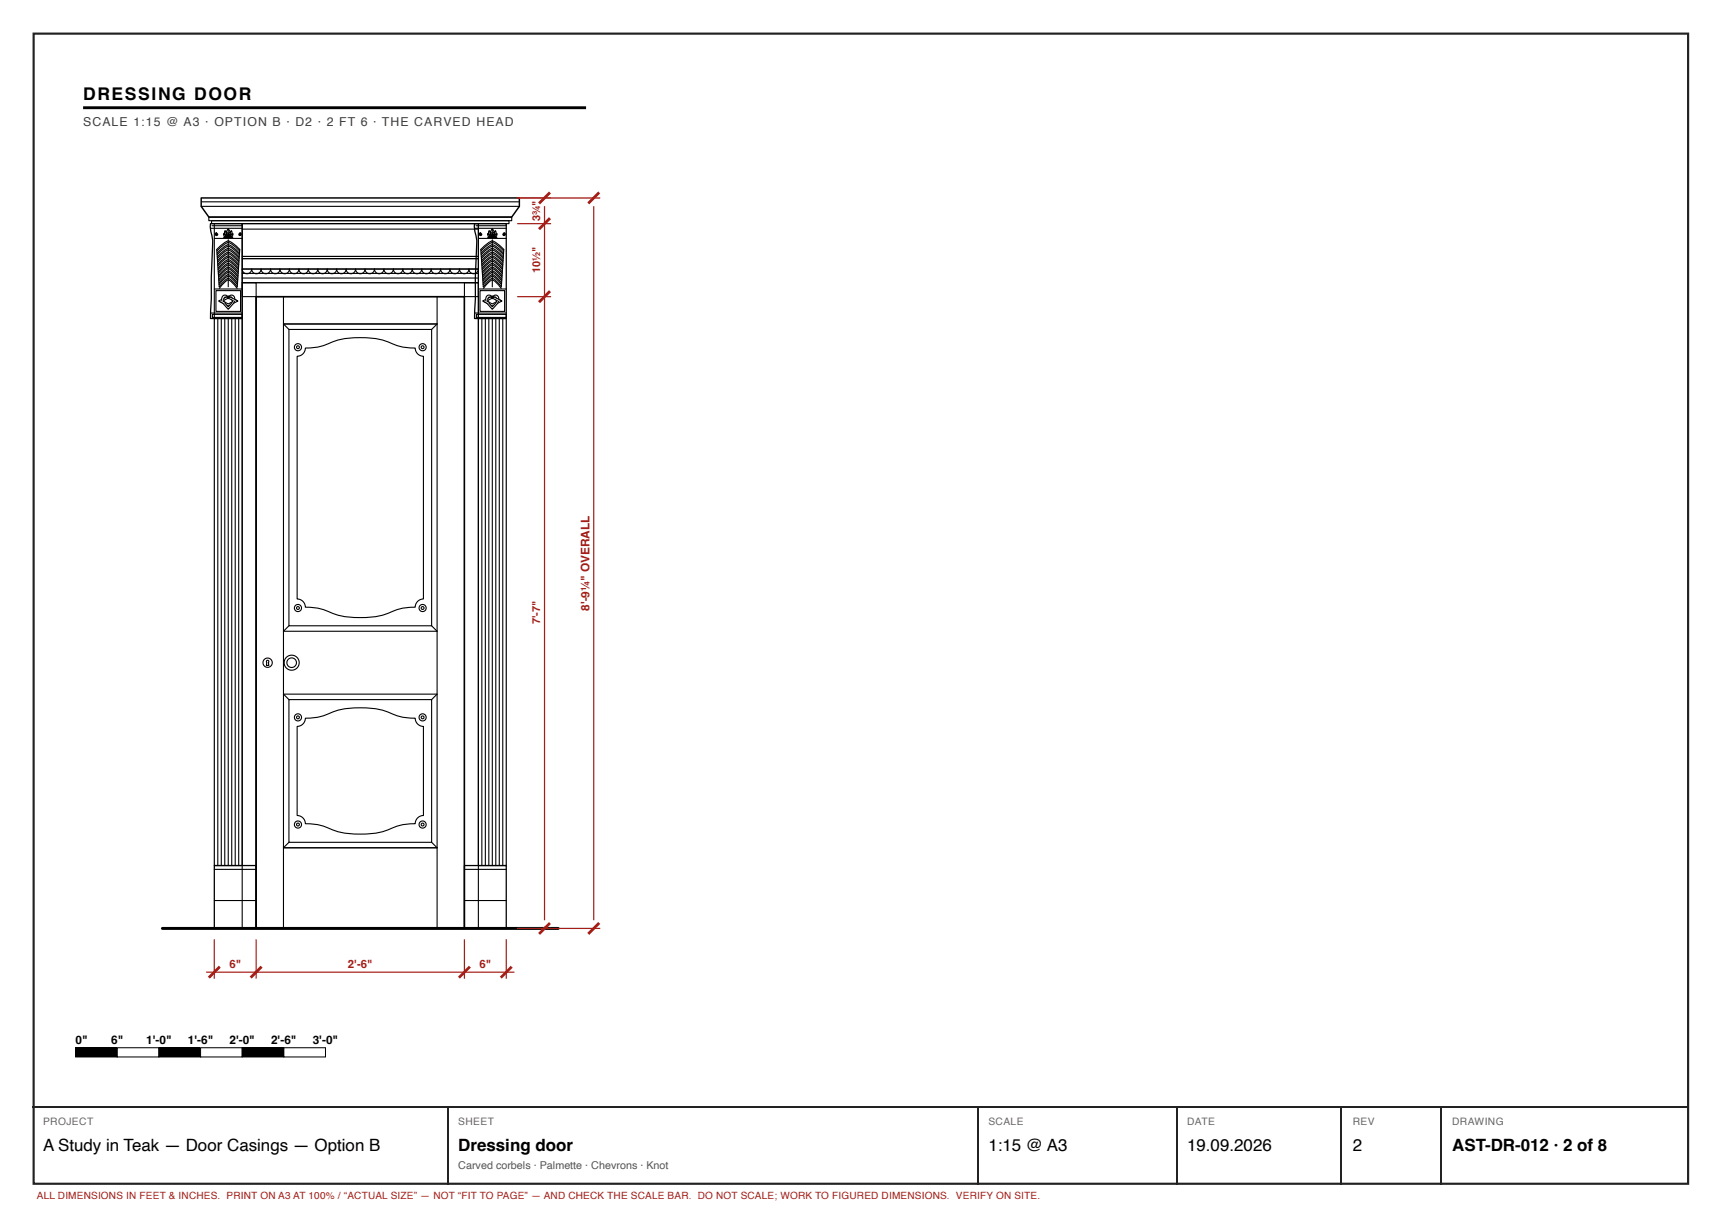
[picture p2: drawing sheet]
<svg xmlns="http://www.w3.org/2000/svg" width="420mm" height="297mm" viewBox="0 0 420 297" stroke-linecap="round" stroke-linejoin="round" font-family="sans-serif">
<path d="M8.2 8.2h403.5v280.5h-403.5z" fill="none" stroke="#222" stroke-width=".53"/>
<path d="M20.3 26.3h122.6" fill="none" stroke="#000" stroke-width=".7" stroke-linecap="butt"/>
<g fill="none" stroke="#000" stroke-width=".27">
<path d="M49.1 50.3h77.6M49.3 49.2h77.2M50.9 52.9h73.9v.9h-73.9zM51.3 55.7h7.8M51.6 53.8h72.5v.7h-72.5zM51.7 55h7.4M52.3 54.5v23.2M52.3 58.1h6.8M52.8 56.7a.35 .35 0 0 0-.4 .3 .35 .35 0 0 0 .3 .4 .35 .35 0 0 0 .4-.3 .19 .19 0 0 0-.3-.2 .19 .19 0 0 0 0 .3h.1M54.5 57.8l.9-.1 1.4 .1zM54.5 57l.2 .1a.85 .85 0 0 1 1 .7 .93 .93 0 0 1-1.2-.6zM54.5 57l1.2 .8"/>
<path d="M54.9 56.3l.2 .2a1.02 1.02 0 0 1 .6 1.3 1.05 1.05 0 0 1-.8-1.5zM54.9 56.3l.8 1.5M55.7 55.8a1.4 1.4 0 0 1 0 2 1.36 1.36 0 0 1 0-2zM55.7 55.8v2M55.7 58.5v11.4M55.8 57.4l1-.4a.7 .7 0 0 1-.6 .8h-.5zM55.9 56.7l.5-.4a1.01 1.01 0 0 1-.7 1.5l-.1-.5zM56.4 56.3l-.7 1.5M56.8 57l-1.1 .8M58.5 56.7a.35 .35 0 0 1 .4 .3 .35 .35 0 0 1-.2 .4 .35 .35 0 0 1-.5-.3 .19 .19 0 0 1 .3-.2 .19 .19 0 0 1 .1 .3h-.2M59.1 54.5h57.6v8h-57.6zM59.1 55.9h57.6"/>
<path d="M51.3 76.3h7.8M51.8 76.7h7.3v.7h-7.3zM52.3 70.5h6.8M52.7 70.9h6v5h-6zM52.9 60.8l1.6-1.4a1.42 1.42 0 0 1 2.3 0l1.7 1.4-.6 9.1-1.3-1.4a1 1 0 0 0-.9-.6 1 1 0 0 0-1 .6l-1.2 1.4zM52.9 61.2l1.6-1.5a1.4 1.4 0 0 1 2.3 0l1.6 1.5M52.9 61.7l1.6-1.4a1.37 1.37 0 0 1 2.3 0l1.6 1.4M53 62.1l1.5-1.4a1.35 1.35 0 0 1 2.3 0l1.6 1.4M53 62.6l1.5-1.4a1.33 1.33 0 0 1 2.3 0l1.5 1.4M53 63l1.6-1.4a1.31 1.31 0 0 1 2.2 0l1.5 1.4M53 63.6l1.6-1.5a1.28 1.28 0 0 1 2.2 0l1.5 1.5M53.1 63.9l1.5-1.4a1.26 1.26 0 0 1 2.2 0l1.5 1.4"/>
<path d="M53.1 64.5l1.5-1.5a1.24 1.24 0 0 1 2.1 0l1.5 1.5M53.1 77.7v133.4M53.1 64.9l1.5-1.5a1.22 1.22 0 0 1 2.1 0l1.5 1.5M53.2 65.4l1.4-1.5a1.19 1.19 0 0 1 2.1 0l1.5 1.5M53.2 65.8l1.4-1.5a1.18 1.18 0 0 1 2.1 0l1.4 1.5M53.2 66.3l1.4-1.5a1.15 1.15 0 0 1 2.1 0l1.4 1.5M53.3 66.7l1.4-1.5a1.14 1.14 0 0 1 1-.6 1.14 1.14 0 0 1 1 .6l1.4 1.5M53.3 67.2l1.4-1.5a1.11 1.11 0 0 1 1-.6 1.11 1.11 0 0 1 1 .6l1.3 1.5M53.3 67.6l1.4-1.5a1.09 1.09 0 0 1 1-.6 1.09 1.09 0 0 1 1 .6l1.3 1.5M53.3 68.1l1.4-1.4a1.07 1.07 0 0 1 1-.7 1.07 1.07 0 0 1 .9 .7l1.4 1.4M53.4 68.5l1.3-1.5a1.05 1.05 0 0 1 1-.6 1.05 1.05 0 0 1 .9 .6l1.4 1.5M53.4 69l1.3-1.4a1.03 1.03 0 0 1 1-.7 1.03 1.03 0 0 1 .9 .7l1.3 1.4"/>
<path d="M53.4 69.4l1.3-1.5a1.02 1.02 0 0 1 1-.6 1.02 1.02 0 0 1 .9 .6l1.3 1.5M53.5 70.3l1.3-1.4a.98 .98 0 0 1 .9-.7 .98 .98 0 0 1 .9 .7l1.2 1.4M54 77.7v133.4M54.8 77.7v133.4M55.7 77.7v133.4M56.5 77.7v133.4M57.4 77.7v133.4M58.2 77.7v133.4M59.1 68.9h3.4v157.5h-3.4zM59.1 68.9h57.6v3.4h-57.6zM59.1 65.6h57.6v3.3h-57.6zM59.1 63.1h57.6v2.5h-57.6z"/>
<path d="M59.1 62.5h57.6v.6h-57.6zM59.1 65.6a1.15 1.15 0 0 0 1.1 1.2 1.15 1.15 0 0 0 1.2-1.2 1.15 1.15 0 0 0 1.1 1.2 1.15 1.15 0 0 0 1.2-1.2 1.15 1.15 0 0 0 1.1 1.2 1.15 1.15 0 0 0 1.2-1.2 1.15 1.15 0 0 0 1.1 1.2 1.15 1.15 0 0 0 1.2-1.2 1.15 1.15 0 0 0 1.1 1.2 1.15 1.15 0 0 0 1.2-1.2 1.15 1.15 0 0 0 1.1 1.2 1.15 1.15 0 0 0 1.2-1.2 1.15 1.15 0 0 0 1.1 1.2 1.15 1.15 0 0 0 1.2-1.2 1.15 1.15 0 0 0 1.1 1.2 1.15 1.15 0 0 0 1.2-1.2 1.15 1.15 0 0 0 1.1 1.2 1.15 1.15 0 0 0 1.2-1.2 1.15 1.15 0 0 0 1.2 1.2 1.15 1.15 0 0 0 1.1-1.2 1.15 1.15 0 0 0 1.2 1.2 1.15 1.15 0 0 0 1.1-1.2 1.15 1.15 0 0 0 1.2 1.2 1.15 1.15 0 0 0 1.1-1.2 1.15 1.15 0 0 0 1.2 1.2 1.15 1.15 0 0 0 1.1-1.2 1.15 1.15 0 0 0 1.2 1.2 1.15 1.15 0 0 0 1.1-1.2 1.15 1.15 0 0 0 1.2 1.2 1.15 1.15 0 0 0 1.1-1.2 1.15 1.15 0 0 0 1.2 1.2 1.15 1.15 0 0 0 1.1-1.2 1.15 1.15 0 0 0 1.2 1.2 1.15 1.15 0 0 0 1.1-1.2 1.15 1.15 0 0 0 1.2 1.2 1.15 1.15 0 0 0 1.1-1.2 1.15 1.15 0 0 0 1.2 1.2 1.15 1.15 0 0 0 1.1-1.2 1.15 1.15 0 0 0 1.2 1.2 1.15 1.15 0 0 0 1.1-1.2 1.15 1.15 0 0 0 1.2 1.2 1.15 1.15 0 0 0 1.1-1.2 1.15 1.15 0 0 0 1.2 1.2 1.15 1.15 0 0 0 1.2-1.2 1.15 1.15 0 0 0 1.1 1.2 1.15 1.15 0 0 0 1.2-1.2 1.15 1.15 0 0 0 1.1 1.2 1.15 1.15 0 0 0 1.2-1.2 1.15 1.15 0 0 0 1.1 1.2 1.15 1.15 0 0 0 1.2-1.2M59.1 67.8h57.6M59.1 66.7h57.6M62.5 72.3h50.8v154.1h-50.8zM69.1 79h37.5v74.9h-37.5zM69.1 79h37.5M69.1 72.3v6.7M69.1 79l1.4 1.3M106.6 72.3v6.7M106.6 79l-1.3 1.3M113.3 68.9h3.4v157.5h-3.4z"/>
<path d="M117.5 77.7v133.4M118.4 77.7v133.4M119.2 77.7v133.4M120.1 77.7v133.4M120.9 77.7v133.4M121.8 77.7v133.4M122.6 77.7v133.4M70.5 80.3h34.8v72.3h-34.8zM72.5 86.9a2 2 0 0 0 2-2 15 15 0 0 0 7.1-1.7 21.2 21.2 0 0 1 15.3 1.1l1.8 .4 2.6 .2a2 2 0 0 0 2 2v59.2a2 2 0 0 0-2 2 15 15 0 0 0-7.2 1.7 21.2 21.2 0 0 1-15.3-1.2l-1.8-.4-2.5-.1a2 2 0 0 0-2-2zM70.5 152.6l-1.4 1.3v15.4l1.4 1.3M105.3 152.6l1.3 1.3v15.4l-1.3 1.3M65 161.1a.3 .3 0 0 1 .5 0 .3 .3 0 0 1 0 .4l.1 .8h-.6z"/>
<path d="M69.1 169.3h37.5v37.4h-37.5zM70.5 170.6h34.8v34.8h-34.8zM72.5 177.1a2 2 0 0 0 2-2 15 15 0 0 0 7.1-1.7 21.2 21.2 0 0 1 15.3 1.2l1.8 .4 2.6 .1a2 2 0 0 0 2 2v21.8a2 2 0 0 0-2 2 15 15 0 0 0-7.2 1.7 21.2 21.2 0 0 1-15.3-1.2l-1.8-.4-2.5-.1a2 2 0 0 0-2-2zM52.3 212h10.2M52.3 219.6h10.2M69.1 206.7h37.5M69.1 206.7v19.7M70.5 205.4l-1.4 1.3M105.3 205.4l1.3 1.3M106.6 206.7v19.7M113.3 212h10.2M113.3 219.6h10.2"/>
<circle cx="72.7" cy="84.7" r=".35"/>
<circle cx="72.7" cy="84.7" r=".87"/>
<circle cx="103.1" cy="84.7" r=".35"/>
<circle cx="103.1" cy="84.7" r=".87"/>
<circle cx="72.7" cy="148.3" r=".35"/>
<circle cx="72.7" cy="148.3" r=".87"/>
<circle cx="103.1" cy="148.3" r=".35"/>
<circle cx="103.1" cy="148.3" r=".87"/>
<circle cx="65.3" cy="161.6" r="1.13"/>
<circle cx="71.1" cy="161.6" r="1.17"/>
<circle cx="71.1" cy="161.6" r="1.83"/>
<circle cx="72.7" cy="174.9" r=".35"/>
<circle cx="72.7" cy="174.9" r=".87"/>
<circle cx="103.1" cy="174.9" r=".35"/>
<circle cx="103.1" cy="174.9" r=".87"/>
<circle cx="72.7" cy="201.1" r=".35"/>
<circle cx="72.7" cy="201.1" r=".87"/>
<circle cx="103.1" cy="201.1" r=".35"/>
<circle cx="103.1" cy="201.1" r=".87"/>
</g>
<path d="M52.3 77.7h6.8v133.4h-6.8zM116.7 77.7h6.8v133.4h-6.8z" fill="none" stroke="#000" stroke-width=".29"/>
<path d="M51.3 54.5h7.8v23.2h-7.8l.3-13.2a33.7 33.7 0 0 0 0-7.2l-.3-1.3zM52.3 211.1h10.2v15.3h-10.2zM113.3 211.1h10.2v15.3h-10.2z" fill="none" stroke="#000" stroke-width=".31"/>
<path d="M49.1 48.3h77.6v2l-1.9 2.6h-73.9l-1.8-2.6zM62.5 72.3h50.8v154.1h-50.8z" fill="none" stroke="#000" stroke-width=".36"/>
<path d="M53.3 73.4l2.4-1.2 2.3 1.2-2.3 1.2zM54.3 73.4l1.4-.7 1.3 .7-1.3 .7z" fill-rule="evenodd" fill="#fff"/>
<path d="M53.3 73.4l2.4-1.2 2.3 1.2-2.3 1.2zM54.3 73.4l1.4-.7 1.3 .7-1.3 .7z" fill="none" stroke="#000" stroke-width=".27"/>
<path d="M54.4 72.1a.81 .81 0 0 1 1.3 .5 .79 .79 0 0 1 .7-.6 .79 .79 0 0 1 .8 .4 2.56 2.56 0 0 1-1.2 2.6l-.3 .4-.7-.7a1.84 1.84 0 0 1-.6-2.6zM54.6 72.7l.6-.3 .5 .4 .2-.3 .6-.1a1.37 1.37 0 0 1-.5 2.1l-.3 .3-.6-.6a1.36 1.36 0 0 1-.5-1.5z" fill-rule="evenodd" fill="#fff"/>
<path d="M54.4 72.1a.81 .81 0 0 1 1.3 .5 .79 .79 0 0 1 .7-.6 .79 .79 0 0 1 .8 .4 2.56 2.56 0 0 1-1.2 2.6l-.3 .4-.7-.7a1.84 1.84 0 0 1-.6-2.6zM54.6 72.7l.6-.3 .5 .4 .2-.3 .6-.1a1.37 1.37 0 0 1-.5 2.1l-.3 .3-.6-.6a1.36 1.36 0 0 1-.5-1.5z" fill="none" stroke="#000" stroke-width=".27"/>
<path d="M56.4 73.1l.5-.3 .9 .5h-.9z" fill="#fff"/>
<path d="M56.4 73.1l.5 .2M56.9 72.8l.9 .5" fill="none" stroke="#000" stroke-width=".27"/>
<path d="M53.6 73.5h.8l.6 .2-.6 .3z" fill="#fff"/>
<g fill="none" stroke="#000" stroke-width=".27">
<path d="M115.7 55.7h7.8M116.1 55h7.4M116.7 54.5v23.2M116.7 58.1h6.8M117.2 56.7a.35 .35 0 0 0-.4 .3 .35 .35 0 0 0 .3 .4 .35 .35 0 0 0 .4-.3 .19 .19 0 0 0-.3-.2 .19 .19 0 0 0 0 .3h.1M118.9 57.8l.9-.1 1.4 .1zM118.9 57l.2 .1a.85 .85 0 0 1 1 .7 .93 .93 0 0 1-1.2-.6zM118.9 57l1.2 .8M119.3 56.3l.2 .2a1.02 1.02 0 0 1 .6 1.3 1.05 1.05 0 0 1-.8-1.5zM119.3 56.3l.8 1.5M120.1 55.8a1.4 1.4 0 0 1 0 2 1.36 1.36 0 0 1 0-2zM120.1 55.8v2"/>
<path d="M120.1 58.5v11.4M120.2 57.4l1-.4a.7 .7 0 0 1-.6 .8h-.5zM120.3 56.7l.5-.4a1.01 1.01 0 0 1-.7 1.5l-.1-.5zM120.8 56.3l-.7 1.5M121.2 57l-1.1 .8M122.9 56.7a.35 .35 0 0 1 .4 .3 .35 .35 0 0 1-.2 .4 .35 .35 0 0 1-.5-.3 .19 .19 0 0 1 .3-.2 .19 .19 0 0 1 .1 .3h-.2M53.6 73.5l.8 .5M54.4 73.5l.6 .2M115.7 76.3h7.8M116.2 76.7h7.3v.7h-7.3zM116.7 70.5h6.8M117.1 70.9h6v5h-6z"/>
<path d="M117.3 60.8l1.6-1.4a1.42 1.42 0 0 1 2.3 0l1.7 1.4-.6 9.1-1.3-1.4a1 1 0 0 0-.9-.6 1 1 0 0 0-1 .6l-1.2 1.4zM117.3 61.2l1.6-1.5a1.4 1.4 0 0 1 2.3 0l1.6 1.5M117.3 61.7l1.6-1.4a1.37 1.37 0 0 1 2.3 0l1.6 1.4M117.3 62.1l1.6-1.4a1.35 1.35 0 0 1 2.3 0l1.6 1.4M117.4 62.6l1.5-1.4a1.33 1.33 0 0 1 2.3 0l1.5 1.4M117.4 63l1.5-1.4a1.31 1.31 0 0 1 2.3 0l1.5 1.4M117.4 63.6l1.6-1.5a1.28 1.28 0 0 1 2.2 0l1.5 1.5M117.5 63.9l1.5-1.4a1.26 1.26 0 0 1 2.2 0l1.5 1.4M117.5 64.5l1.5-1.5a1.24 1.24 0 0 1 2.1 0l1.5 1.5M117.5 64.9l1.5-1.5a1.22 1.22 0 0 1 2.1 0l1.5 1.5M117.6 65.4l1.4-1.5a1.19 1.19 0 0 1 2.1 0l1.5 1.5M117.6 65.8l1.4-1.5a1.18 1.18 0 0 1 2.1 0l1.4 1.5"/>
<path d="M117.6 66.3l1.4-1.5a1.15 1.15 0 0 1 2.1 0l1.4 1.5M117.6 66.7l1.4-1.5a1.14 1.14 0 0 1 1.1-.6 1.14 1.14 0 0 1 1 .6l1.4 1.5M117.7 67.2l1.4-1.5a1.11 1.11 0 0 1 1-.6 1.11 1.11 0 0 1 1 .6l1.3 1.5M117.7 67.6l1.4-1.5a1.09 1.09 0 0 1 1-.6 1.09 1.09 0 0 1 1 .6l1.3 1.5M117.7 68.1l1.4-1.4a1.07 1.07 0 0 1 1-.7 1.07 1.07 0 0 1 .9 .7l1.4 1.4M117.8 68.5l1.3-1.5a1.05 1.05 0 0 1 1-.6 1.05 1.05 0 0 1 .9 .6l1.4 1.5M117.8 69l1.3-1.4a1.03 1.03 0 0 1 1-.7 1.03 1.03 0 0 1 .9 .7l1.3 1.4M117.8 69.4l1.3-1.5a1.02 1.02 0 0 1 1-.6 1.02 1.02 0 0 1 .9 .6l1.3 1.5M117.9 70.3l1.3-1.4a.98 .98 0 0 1 .9-.7 .98 .98 0 0 1 .9 .7l1.2 1.4"/>
</g>
<path d="M115.7 54.5h7.8v23.2h-7.8l.3-13.2a33.7 33.7 0 0 0 0-7.2l-.3-1.3z" fill="none" stroke="#000" stroke-width=".31"/>
<path d="M117.7 73.4l2.4-1.2 2.3 1.2-2.3 1.2zM118.7 73.4l1.4-.7 1.3 .7-1.3 .7z" fill-rule="evenodd" fill="#fff"/>
<path d="M117.7 73.4l2.4-1.2 2.3 1.2-2.3 1.2zM118.7 73.4l1.4-.7 1.3 .7-1.3 .7z" fill="none" stroke="#000" stroke-width=".27"/>
<path d="M118.8 72.1a.81 .81 0 0 1 1.3 .5 .79 .79 0 0 1 .7-.6 .79 .79 0 0 1 .8 .4 2.56 2.56 0 0 1-1.2 2.6l-.3 .4-.7-.7a1.84 1.84 0 0 1-.6-2.6zM119 72.7l.6-.3 .5 .4 .2-.3 .6-.1a1.37 1.37 0 0 1-.5 2.1l-.3 .3-.6-.6a1.36 1.36 0 0 1-.5-1.5z" fill-rule="evenodd" fill="#fff"/>
<path d="M118.8 72.1a.81 .81 0 0 1 1.3 .5 .79 .79 0 0 1 .7-.6 .79 .79 0 0 1 .8 .4 2.56 2.56 0 0 1-1.2 2.6l-.3 .4-.7-.7a1.84 1.84 0 0 1-.6-2.6zM119 72.7l.6-.3 .5 .4 .2-.3 .6-.1a1.37 1.37 0 0 1-.5 2.1l-.3 .3-.6-.6a1.36 1.36 0 0 1-.5-1.5z" fill="none" stroke="#000" stroke-width=".27"/>
<path d="M120.8 73.1l.5-.3 .9 .5h-.9z" fill="#fff"/>
<path d="M120.8 73.1l.5 .2M121.3 72.8l.9 .5" fill="none" stroke="#000" stroke-width=".27"/>
<path d="M118 73.5h.8l.6 .2-.6 .3z" fill="#fff"/>
<path d="M118 73.5l.8 .5M118.8 73.5l.6 .2" fill="none" stroke="#000" stroke-width=".27"/>
<path d="M39.6 226.4h96.5" fill="none" stroke="#000" stroke-width=".72"/>
<path d="M126.1 54.5h8.3M126.1 48.3h20.3M132.8 50.3v174.1M144.8 50.3v174.1M126.1 72.3h8.3M50.3 237.1h75.2M52.3 229.1v9.6M62.5 229.1v9.6M113.3 229.1v9.6M123.5 229.1v9.6M126.1 226.4h20.3" fill="none" stroke="#a51d17" stroke-width=".29"/>
<path d="M134.1 53.2l-2.6 2.7M134.1 46.9l-2.6 2.7M146.1 46.9l-2.6 2.7M134.1 71l-2.6 2.7M53.6 235.7l-2.7 2.7M63.8 235.7l-2.7 2.7M114.6 235.7l-2.7 2.7M124.8 235.7l-2.7 2.7M134.1 225.1l-2.6 2.6M146.1 225.1l-2.6 2.6" fill="none" stroke="#a51d17" stroke-width=".68" stroke-linecap="butt"/>
<path d="M18.4 255.5h10.2v2.2h-10.2z" fill="#000"/>
<path d="M18.4 255.5h10.2v2.2h-10.2z" fill="none" stroke="#000" stroke-width=".25"/>
<path d="M28.6 255.5h10.2v2.2h-10.2z" fill="#fff"/>
<path d="M28.6 255.5h10.2v2.2h-10.2zM38.8 255.5h10.1v2.2h-10.1z" fill="none" stroke="#000" stroke-width=".25"/>
<path d="M38.8 255.5h10.1v2.2h-10.1z" fill="#000"/>
<path d="M48.9 255.5h10.2v2.2h-10.2z" fill="#fff"/>
<path d="M48.9 255.5h10.2v2.2h-10.2zM59.1 255.5h10.1v2.2h-10.1z" fill="none" stroke="#000" stroke-width=".25"/>
<path d="M59.1 255.5h10.1v2.2h-10.1z" fill="#000"/>
<path d="M69.2 255.5h10.2v2.2h-10.2z" fill="#fff"/>
<path d="M69.2 255.5h10.2v2.2h-10.2z" fill="none" stroke="#000" stroke-width=".25"/>
<path d="M7.9 270h404.1M109.1 270.1v18.8M238.5 270.1v18.8M286.9 270.1v18.8M327.2 270.1v18.8M351.5 270.1v18.8" fill="none" stroke="#222" stroke-width=".26"/>
<text font-size="4.3" x="20.3" y="24.3">DRESSING DOOR</text>
<g font-size="4.1">
<text x="10.5" y="280.7">A Study in Teak — Door Casings — Option B</text>
<text x="111.8" y="280.7">Dressing door</text>
<text x="241" y="280.7">1:15 @ A3</text>
<text x="289.5" y="280.7">19.09.2026</text>
<text x="329.9" y="280.7">2</text>
<text x="354.1" y="280.7">AST-DR-012 · 2 of 8</text>
</g>
<text font-size="3" fill="#3d3d3d" x="20.3" y="30.7">SCALE 1:15 @ A3 · OPTION B · D2 · 2 FT 6 · THE CARVED HEAD</text>
<text font-size="2.9" fill="#a51d17" x="143.7" y="149" transform="rotate(-90 143.7 149)">8'-9¼&quot; OVERALL</text>
<g font-size="2.9">
<text x="18.4" y="254.5">0&quot;</text>
<text x="27.1" y="254.5">6&quot;</text>
<text x="35.6" y="254.5">1'-0&quot;</text>
<text x="45.8" y="254.5">1'-6&quot;</text>
<text x="56" y="254.5">2'-0&quot;</text>
<text x="66.1" y="254.5">2'-6&quot;</text>
<text x="76.3" y="254.5">3'-0&quot;</text>
</g>
<g font-size="2.8" fill="#a51d17">
<text x="55.9" y="236">6&quot;</text>
<text x="84.9" y="236">2'-6&quot;</text>
<text x="116.9" y="236">6&quot;</text>
</g>
<g font-size="2.7" fill="#a51d17">
<text x="131.7" y="53.9" transform="rotate(-90 131.7 53.9)">3¾&quot;</text>
<text x="131.7" y="66.7" transform="rotate(-90 131.7 66.7)">10½&quot;</text>
<text x="131.7" y="152.2" transform="rotate(-90 131.7 152.2)">7'-7&quot;</text>
</g>
<text font-size="2.6" fill="#555" x="111.8" y="285">Carved corbels · Palmette · Chevrons · Knot</text>
<g font-size="2.5" fill="#666">
<text x="10.5" y="274.4">PROJECT</text>
<text x="111.8" y="274.4">SHEET</text>
<text x="241" y="274.4">SCALE</text>
<text x="289.5" y="274.4">DATE</text>
<text x="329.9" y="274.4">REV</text>
<text x="354.1" y="274.4">DRAWING</text>
</g>
<text font-size="2.4" fill="#a51d17" x="9" y="292.4">ALL DIMENSIONS IN FEET &amp; INCHES. PRINT ON A3 AT 100% / “ACTUAL SIZE” — NOT “FIT TO PAGE” — AND CHECK THE SCALE BAR. DO NOT SCALE; WORK TO FIGURED DIMENSIONS. VERIFY ON SITE.</text>
</svg>
